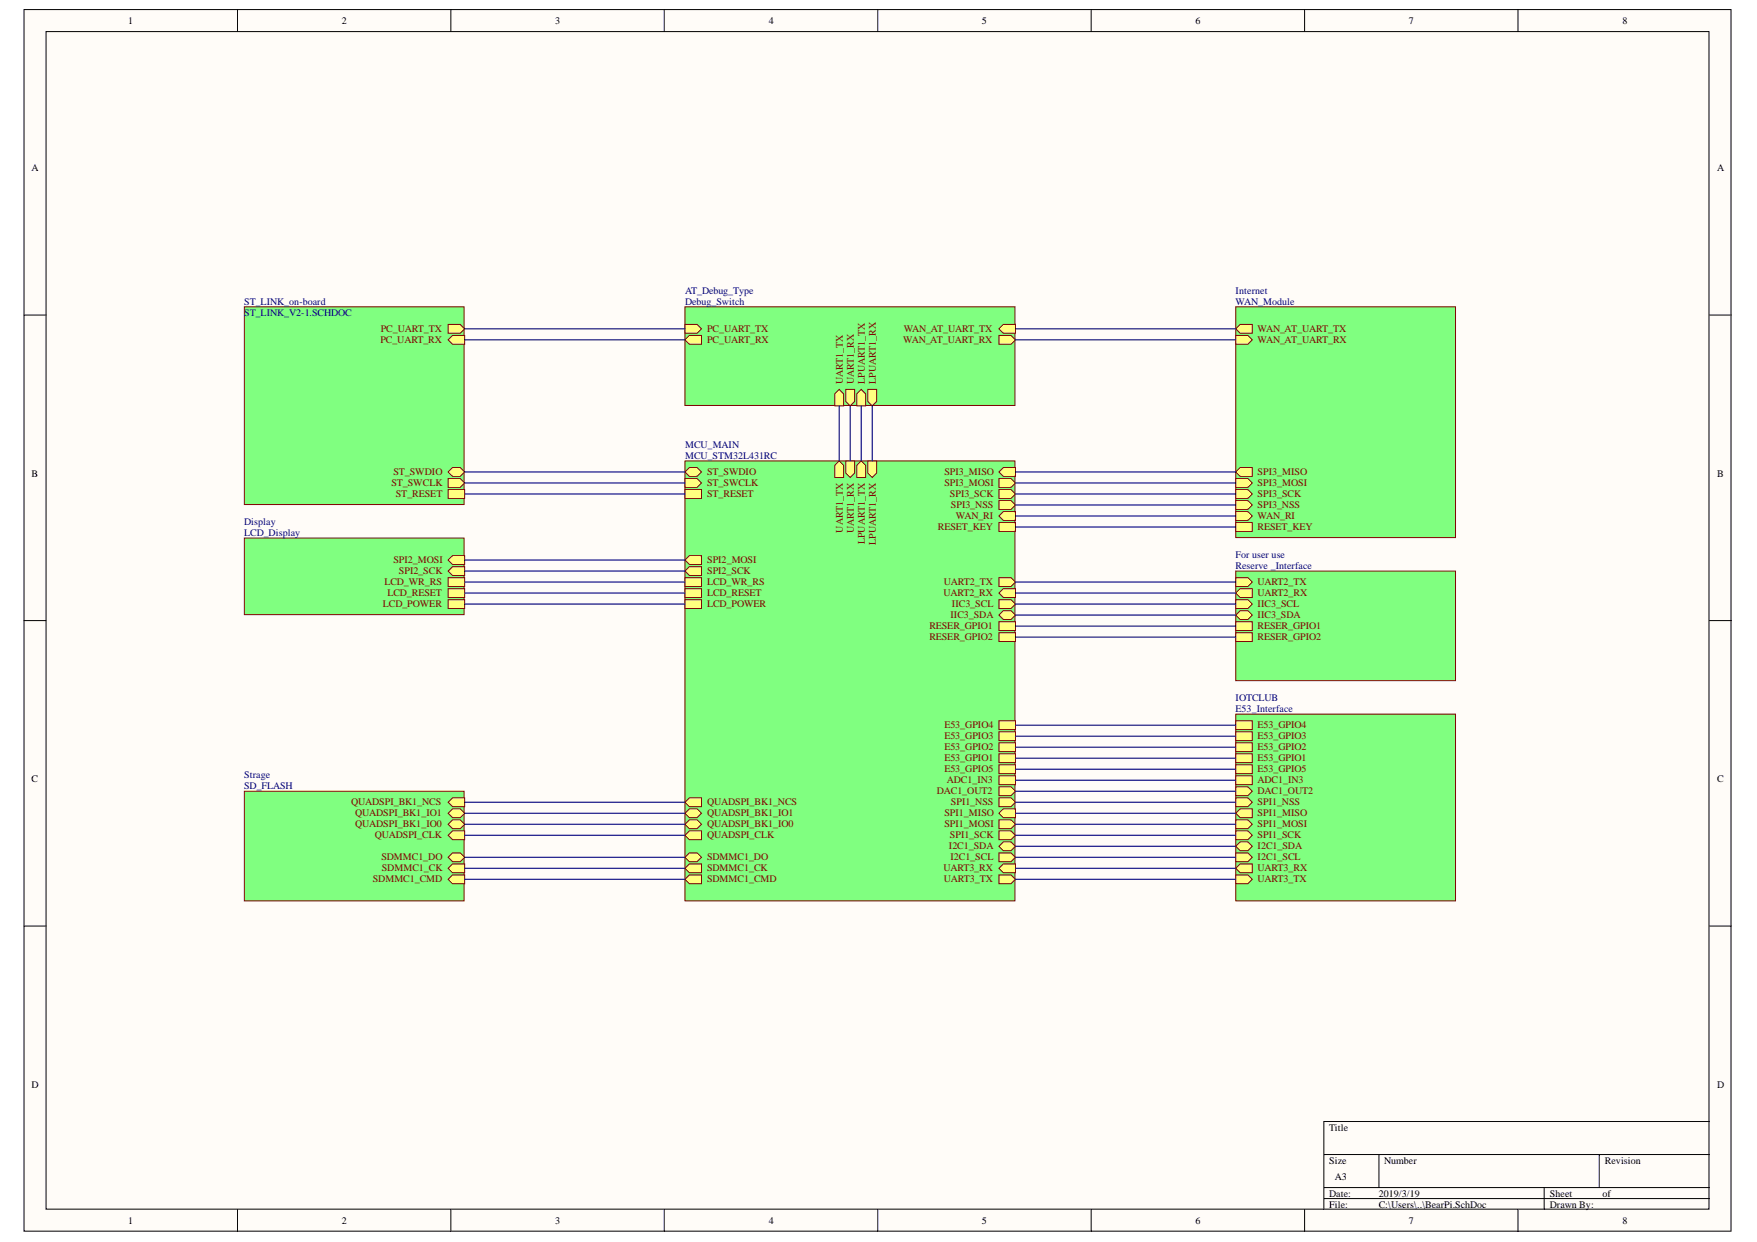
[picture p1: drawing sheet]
<svg xmlns="http://www.w3.org/2000/svg" width="297mm" height="210mm" viewBox="0 0 297 210" stroke-linecap="round" stroke-linejoin="round" font-family="sans-serif">
<g fill="#fffcf8" stroke="#000" stroke-width=".17">
<path d="M4.1 1.6h288.5v206.5h-288.5z"/>
<path d="M7.8 5.3h281.1v199.1h-281.1z"/>
</g>
<g fill="none" stroke="#000" stroke-width=".17">
<path d="M40.2 1.6v3.7M76.2 1.6v3.7M112.3 1.6v3.7M148.4 1.6v3.7M184.5 1.6v3.7M220.6 1.6v3.7M256.6 1.6v3.7M4.1 53.3h3.7M289 53.3h3.7M4.1 104.9h3.7M289 104.9h3.7M4.1 156.5h3.7"/>
<path d="M289 156.5h3.7M223.8 195.1h65.2M233.1 195.1v5.6M270.4 195.1v5.6M289 189.5h-65.2v14.9M40.2 204.4v3.7M76.2 204.4v3.7M112.3 204.4v3.7M148.4 204.4v3.7M184.5 204.4v3.7M220.6 204.4v3.7M223.8 200.7h65.2"/>
<path d="M223.8 202.6h65.2M256.6 204.4v3.7M261.1 200.7v3.7"/>
</g>
<path d="M115.8 77.9h55.8v74.4h-55.8z" fill="#80ff80" stroke="#800000" stroke-width=".17"/>
<path d="M115.8 137.4l.7-.7h1.3l.8 .7-.8 .8h-1.3z" fill-rule="evenodd" fill="#ffff80"/>
<path d="M115.8 137.4l.7-.7h1.3l.8 .7-.8 .8h-1.3z" fill="none" stroke="#800000" stroke-width=".17"/>
<path d="M168.9 82.7h2l.8 .8-.8 .7h-2z" fill-rule="evenodd" fill="#ffff80"/>
<path d="M168.9 82.7h2l.8 .8-.8 .7h-2z" fill="none" stroke="#800000" stroke-width=".17"/>
<path d="M168.9 143l.7-.7h1.3l.8 .7-.8 .8h-1.3z" fill-rule="evenodd" fill="#ffff80"/>
<path d="M168.9 143l.7-.7h1.3l.8 .7-.8 .8h-1.3z" fill="none" stroke="#800000" stroke-width=".17"/>
<path d="M115.8 139.3l.7-.7h1.3l.8 .7-.8 .7h-1.3z" fill-rule="evenodd" fill="#ffff80"/>
<path d="M115.8 139.3l.7-.7h1.3l.8 .7-.8 .7h-1.3z" fill="none" stroke="#800000" stroke-width=".17"/>
<path d="M168.9 97.6h2l.8 .8-.8 .7h-2z" fill-rule="evenodd" fill="#ffff80"/>
<path d="M168.9 97.6h2l.8 .8-.8 .7h-2z" fill="none" stroke="#800000" stroke-width=".17"/>
<path d="M168.9 147.9h2l.8 .7-.8 .8h-2z" fill-rule="evenodd" fill="#ffff80"/>
<path d="M168.9 147.9h2l.8 .7-.8 .8h-2z" fill="none" stroke="#800000" stroke-width=".17"/>
<path d="M115.8 148.6l.7-.7h2.1v1.5h-2.1z" fill-rule="evenodd" fill="#ffff80"/>
<path d="M115.8 148.6l.7-.7h2.1v1.5h-2.1z" fill="none" stroke="#800000" stroke-width=".17"/>
<path d="M115.8 79.8l.7-.8h1.3l.8 .8-.8 .7h-1.3z" fill-rule="evenodd" fill="#ffff80"/>
<path d="M115.8 79.8l.7-.8h1.3l.8 .8-.8 .7h-1.3z" fill="none" stroke="#800000" stroke-width=".17"/>
<path d="M168.9 80.9h2l.8 .7-.8 .8h-2z" fill-rule="evenodd" fill="#ffff80"/>
<path d="M168.9 80.9h2l.8 .7-.8 .8h-2z" fill="none" stroke="#800000" stroke-width=".17"/>
<path d="M115.8 94.6l.7-.7h2.1v1.5h-2.1z" fill-rule="evenodd" fill="#ffff80"/>
<path d="M115.8 94.6l.7-.7h2.1v1.5h-2.1z" fill="none" stroke="#800000" stroke-width=".17"/>
<path d="M168.9 140.4h2l.8 .8-.8 .7h-2z" fill-rule="evenodd" fill="#ffff80"/>
<path d="M168.9 140.4h2l.8 .8-.8 .7h-2z" fill="none" stroke="#800000" stroke-width=".17"/>
<path d="M143 77.9h1.5v2.1l-.8 .7-.7-.7z" fill-rule="evenodd" fill="#ffff80"/>
<path d="M143 77.9h1.5v2.1l-.8 .7-.7-.7z" fill="none" stroke="#800000" stroke-width=".17"/>
<path d="M115.8 141.2l.7-.8h2.1v1.5h-2.1z" fill-rule="evenodd" fill="#ffff80"/>
<path d="M115.8 141.2l.7-.8h2.1v1.5h-2.1z" fill="none" stroke="#800000" stroke-width=".17"/>
<path d="M168.9 146.7l.7-.7h2.1v1.5h-2.1z" fill-rule="evenodd" fill="#ffff80"/>
<path d="M168.9 146.7l.7-.7h2.1v1.5h-2.1z" fill="none" stroke="#800000" stroke-width=".17"/>
<path d="M168.9 138.6h2l.8 .7-.8 .7h-2z" fill-rule="evenodd" fill="#ffff80"/>
<path d="M168.9 138.6h2l.8 .7-.8 .7h-2z" fill="none" stroke="#800000" stroke-width=".17"/>
<path d="M141.1 78.6l.8-.7 .7 .7v2.1h-1.5z" fill-rule="evenodd" fill="#ffff80"/>
<path d="M141.1 78.6l.8-.7 .7 .7v2.1h-1.5z" fill="none" stroke="#800000" stroke-width=".17"/>
<path d="M115.8 80.9h2l.8 .7-.8 .8h-2z" fill-rule="evenodd" fill="#ffff80"/>
<path d="M115.8 80.9h2l.8 .7-.8 .8h-2z" fill="none" stroke="#800000" stroke-width=".17"/>
<path d="M115.8 135.6l.7-.8h2.1v1.5h-2.1z" fill-rule="evenodd" fill="#ffff80"/>
<path d="M115.8 135.6l.7-.8h2.1v1.5h-2.1z" fill="none" stroke="#800000" stroke-width=".17"/>
<path d="M144.9 78.6l.7-.7 .7 .7v2.1h-1.4z" fill-rule="evenodd" fill="#ffff80"/>
<path d="M144.9 78.6l.7-.7 .7 .7v2.1h-1.4z" fill="none" stroke="#800000" stroke-width=".17"/>
<path d="M168.9 100.2l.7-.7h2.1v1.5h-2.1z" fill-rule="evenodd" fill="#ffff80"/>
<path d="M168.9 100.2l.7-.7h2.1v1.5h-2.1z" fill="none" stroke="#800000" stroke-width=".17"/>
<path d="M168.9 79.8l.7-.8h2.1v1.5h-2.1z" fill-rule="evenodd" fill="#ffff80"/>
<path d="M168.9 79.8l.7-.8h2.1v1.5h-2.1z" fill="none" stroke="#800000" stroke-width=".17"/>
<path d="M168.9 144.1h2l.8 .8-.8 .7h-2z" fill-rule="evenodd" fill="#ffff80"/>
<path d="M168.9 144.1h2l.8 .8-.8 .7h-2z" fill="none" stroke="#800000" stroke-width=".17"/>
<path d="M115.8 144.9l.7-.8h1.3l.8 .8-.8 .7h-1.3z" fill-rule="evenodd" fill="#ffff80"/>
<path d="M115.8 144.9l.7-.8h1.3l.8 .8-.8 .7h-1.3z" fill="none" stroke="#800000" stroke-width=".17"/>
<path d="M168.9 137.4l.7-.7h2.1v1.5h-2.1z" fill-rule="evenodd" fill="#ffff80"/>
<path d="M168.9 137.4l.7-.7h2.1v1.5h-2.1z" fill="none" stroke="#800000" stroke-width=".17"/>
<path d="M146.7 77.9h1.5v2.1l-.7 .7-.8-.7z" fill-rule="evenodd" fill="#ffff80"/>
<path d="M146.7 77.9h1.5v2.1l-.7 .7-.8-.7z" fill="none" stroke="#800000" stroke-width=".17"/>
<path d="M115.8 146.7l.7-.7h2.1v1.5h-2.1z" fill-rule="evenodd" fill="#ffff80"/>
<path d="M115.8 146.7l.7-.7h2.1v1.5h-2.1z" fill="none" stroke="#800000" stroke-width=".17"/>
<path d="M115.8 96.5l.7-.7h2.1v1.5h-2.1z" fill-rule="evenodd" fill="#ffff80"/>
<path d="M115.8 96.5l.7-.7h2.1v1.5h-2.1z" fill="none" stroke="#800000" stroke-width=".17"/>
<path d="M115.8 97.6h2.8v1.5h-2.8z" fill-rule="evenodd" fill="#ffff80"/>
<path d="M115.8 97.6h2.8v1.5h-2.8z" fill="none" stroke="#800000" stroke-width=".17"/>
<path d="M115.8 99.5h2.8v1.5h-2.8z" fill-rule="evenodd" fill="#ffff80"/>
<path d="M115.8 99.5h2.8v1.5h-2.8z" fill="none" stroke="#800000" stroke-width=".17"/>
<path d="M168.9 133h2l.8 .7-.8 .8h-2z" fill-rule="evenodd" fill="#ffff80"/>
<path d="M168.9 133h2l.8 .7-.8 .8h-2z" fill="none" stroke="#800000" stroke-width=".17"/>
<path d="M168.9 134.8h2l.8 .8-.8 .7h-2z" fill-rule="evenodd" fill="#ffff80"/>
<path d="M168.9 134.8h2l.8 .8-.8 .7h-2z" fill="none" stroke="#800000" stroke-width=".17"/>
<path d="M168.9 84.6h2l.8 .7-.8 .8h-2z" fill-rule="evenodd" fill="#ffff80"/>
<path d="M168.9 84.6h2l.8 .7-.8 .8h-2z" fill="none" stroke="#800000" stroke-width=".17"/>
<path d="M168.9 101.3h2l.8 .8-.8 .7h-2z" fill-rule="evenodd" fill="#ffff80"/>
<path d="M168.9 101.3h2l.8 .8-.8 .7h-2z" fill="none" stroke="#800000" stroke-width=".17"/>
<path d="M168.9 104l.7-.8h1.3l.8 .8-.8 .7h-1.3z" fill-rule="evenodd" fill="#ffff80"/>
<path d="M168.9 104l.7-.8h1.3l.8 .8-.8 .7h-1.3z" fill="none" stroke="#800000" stroke-width=".17"/>
<path d="M168.9 123.7h2.8v1.5h-2.8z" fill-rule="evenodd" fill="#ffff80"/>
<path d="M168.9 123.7h2.8v1.5h-2.8z" fill="none" stroke="#800000" stroke-width=".17"/>
<path d="M168.9 125.5h2.8v1.5h-2.8z" fill-rule="evenodd" fill="#ffff80"/>
<path d="M168.9 125.5h2.8v1.5h-2.8z" fill="none" stroke="#800000" stroke-width=".17"/>
<path d="M168.9 127.4h2.8v1.5h-2.8z" fill-rule="evenodd" fill="#ffff80"/>
<path d="M168.9 127.4h2.8v1.5h-2.8z" fill="none" stroke="#800000" stroke-width=".17"/>
<path d="M168.9 129.3h2.8v1.4h-2.8z" fill-rule="evenodd" fill="#ffff80"/>
<path d="M168.9 129.3h2.8v1.4h-2.8z" fill="none" stroke="#800000" stroke-width=".17"/>
<path d="M168.9 131.1h2.8v1.5h-2.8z" fill-rule="evenodd" fill="#ffff80"/>
<path d="M168.9 131.1h2.8v1.5h-2.8z" fill="none" stroke="#800000" stroke-width=".17"/>
<path d="M115.8 101.3h2.8v1.5h-2.8z" fill-rule="evenodd" fill="#ffff80"/>
<path d="M115.8 101.3h2.8v1.5h-2.8z" fill="none" stroke="#800000" stroke-width=".17"/>
<path d="M168.9 87.2l.7-.7h2.1v1.5h-2.1z" fill-rule="evenodd" fill="#ffff80"/>
<path d="M168.9 87.2l.7-.7h2.1v1.5h-2.1z" fill="none" stroke="#800000" stroke-width=".17"/>
<path d="M168.9 105.1h2.8v1.5h-2.8z" fill-rule="evenodd" fill="#ffff80"/>
<path d="M168.9 105.1h2.8v1.5h-2.8z" fill="none" stroke="#800000" stroke-width=".17"/>
<path d="M168.9 106.9h2.8v1.5h-2.8z" fill-rule="evenodd" fill="#ffff80"/>
<path d="M168.9 106.9h2.8v1.5h-2.8z" fill="none" stroke="#800000" stroke-width=".17"/>
<path d="M168.9 121.8h2.8v1.5h-2.8z" fill-rule="evenodd" fill="#ffff80"/>
<path d="M168.9 121.8h2.8v1.5h-2.8z" fill="none" stroke="#800000" stroke-width=".17"/>
<path d="M115.8 82.7h2.8v1.5h-2.8z" fill-rule="evenodd" fill="#ffff80"/>
<path d="M115.8 82.7h2.8v1.5h-2.8z" fill="none" stroke="#800000" stroke-width=".17"/>
<path d="M168.9 88.3h2.8v1.5h-2.8z" fill-rule="evenodd" fill="#ffff80"/>
<path d="M168.9 88.3h2.8v1.5h-2.8z" fill="none" stroke="#800000" stroke-width=".17"/>
<path d="M41.3 51.9h37.2v33.4h-37.2z" fill="#80ff80" stroke="#800000" stroke-width=".17"/>
<path d="M75.8 79.8l.7-.8h1.3l.8 .8-.8 .7h-1.3z" fill-rule="evenodd" fill="#ffff80"/>
<path d="M75.8 79.8l.7-.8h1.3l.8 .8-.8 .7h-1.3z" fill="none" stroke="#800000" stroke-width=".17"/>
<path d="M75.8 80.9h2l.8 .7-.8 .8h-2z" fill-rule="evenodd" fill="#ffff80"/>
<path d="M75.8 80.9h2l.8 .7-.8 .8h-2z" fill="none" stroke="#800000" stroke-width=".17"/>
<path d="M75.8 54.8h2l.8 .8-.8 .7h-2z" fill-rule="evenodd" fill="#ffff80"/>
<path d="M75.8 54.8h2l.8 .8-.8 .7h-2z" fill="none" stroke="#800000" stroke-width=".17"/>
<path d="M75.8 57.4l.7-.7h2.1v1.5h-2.1z" fill-rule="evenodd" fill="#ffff80"/>
<path d="M75.8 57.4l.7-.7h2.1v1.5h-2.1z" fill="none" stroke="#800000" stroke-width=".17"/>
<path d="M75.8 82.7h2.8v1.5h-2.8z" fill-rule="evenodd" fill="#ffff80"/>
<path d="M75.8 82.7h2.8v1.5h-2.8z" fill="none" stroke="#800000" stroke-width=".17"/>
<path d="M208.9 120.7h37.2v31.6h-37.2z" fill="#80ff80" stroke="#800000" stroke-width=".17"/>
<path d="M208.9 143l.8-.7h1.3l.7 .7-.7 .8h-1.3z" fill-rule="evenodd" fill="#ffff80"/>
<path d="M208.9 143l.8-.7h1.3l.7 .7-.7 .8h-1.3z" fill="none" stroke="#800000" stroke-width=".17"/>
<path d="M208.9 147.9h2.1l.7 .7-.7 .8h-2.1z" fill-rule="evenodd" fill="#ffff80"/>
<path d="M208.9 147.9h2.1l.7 .7-.7 .8h-2.1z" fill="none" stroke="#800000" stroke-width=".17"/>
<path d="M208.9 140.4h2.1l.7 .8-.7 .7h-2.1z" fill-rule="evenodd" fill="#ffff80"/>
<path d="M208.9 140.4h2.1l.7 .8-.7 .7h-2.1z" fill="none" stroke="#800000" stroke-width=".17"/>
<path d="M208.9 146.7l.8-.7h2v1.5h-2z" fill-rule="evenodd" fill="#ffff80"/>
<path d="M208.9 146.7l.8-.7h2v1.5h-2z" fill="none" stroke="#800000" stroke-width=".17"/>
<path d="M208.9 138.6h2.1l.7 .7-.7 .7h-2.1z" fill-rule="evenodd" fill="#ffff80"/>
<path d="M208.9 138.6h2.1l.7 .7-.7 .7h-2.1z" fill="none" stroke="#800000" stroke-width=".17"/>
<path d="M208.9 144.1h2.1l.7 .8-.7 .7h-2.1z" fill-rule="evenodd" fill="#ffff80"/>
<path d="M208.9 144.1h2.1l.7 .8-.7 .7h-2.1z" fill="none" stroke="#800000" stroke-width=".17"/>
<path d="M208.9 137.4l.8-.7h2v1.5h-2z" fill-rule="evenodd" fill="#ffff80"/>
<path d="M208.9 137.4l.8-.7h2v1.5h-2z" fill="none" stroke="#800000" stroke-width=".17"/>
<path d="M208.9 133h2.1l.7 .7-.7 .8h-2.1z" fill-rule="evenodd" fill="#ffff80"/>
<path d="M208.9 133h2.1l.7 .7-.7 .8h-2.1z" fill="none" stroke="#800000" stroke-width=".17"/>
<path d="M208.9 134.8h2.1l.7 .8-.7 .7h-2.1z" fill-rule="evenodd" fill="#ffff80"/>
<path d="M208.9 134.8h2.1l.7 .8-.7 .7h-2.1z" fill="none" stroke="#800000" stroke-width=".17"/>
<path d="M208.9 131.1h2.8v1.5h-2.8z" fill-rule="evenodd" fill="#ffff80"/>
<path d="M208.9 131.1h2.8v1.5h-2.8z" fill="none" stroke="#800000" stroke-width=".17"/>
<path d="M208.9 129.3h2.8v1.4h-2.8z" fill-rule="evenodd" fill="#ffff80"/>
<path d="M208.9 129.3h2.8v1.4h-2.8z" fill="none" stroke="#800000" stroke-width=".17"/>
<path d="M208.9 127.4h2.8v1.5h-2.8z" fill-rule="evenodd" fill="#ffff80"/>
<path d="M208.9 127.4h2.8v1.5h-2.8z" fill="none" stroke="#800000" stroke-width=".17"/>
<path d="M208.9 125.5h2.8v1.5h-2.8z" fill-rule="evenodd" fill="#ffff80"/>
<path d="M208.9 125.5h2.8v1.5h-2.8z" fill="none" stroke="#800000" stroke-width=".17"/>
<path d="M208.9 123.7h2.8v1.5h-2.8z" fill-rule="evenodd" fill="#ffff80"/>
<path d="M208.9 123.7h2.8v1.5h-2.8z" fill="none" stroke="#800000" stroke-width=".17"/>
<path d="M208.9 121.8h2.8v1.5h-2.8z" fill-rule="evenodd" fill="#ffff80"/>
<path d="M208.9 121.8h2.8v1.5h-2.8z" fill="none" stroke="#800000" stroke-width=".17"/>
<path d="M208.9 51.9h37.2v39h-37.2z" fill="#80ff80" stroke="#800000" stroke-width=".17"/>
<path d="M208.9 55.6l.8-.8h2v1.5h-2z" fill-rule="evenodd" fill="#ffff80"/>
<path d="M208.9 55.6l.8-.8h2v1.5h-2z" fill="none" stroke="#800000" stroke-width=".17"/>
<path d="M208.9 56.7h2.1l.7 .7-.7 .8h-2.1z" fill-rule="evenodd" fill="#ffff80"/>
<path d="M208.9 56.7h2.1l.7 .7-.7 .8h-2.1z" fill="none" stroke="#800000" stroke-width=".17"/>
<path d="M208.9 82.7h2.1l.7 .8-.7 .7h-2.1z" fill-rule="evenodd" fill="#ffff80"/>
<path d="M208.9 82.7h2.1l.7 .8-.7 .7h-2.1z" fill="none" stroke="#800000" stroke-width=".17"/>
<path d="M208.9 80.9h2.1l.7 .7-.7 .8h-2.1z" fill-rule="evenodd" fill="#ffff80"/>
<path d="M208.9 80.9h2.1l.7 .7-.7 .8h-2.1z" fill="none" stroke="#800000" stroke-width=".17"/>
<path d="M208.9 79.8l.8-.8h2v1.5h-2z" fill-rule="evenodd" fill="#ffff80"/>
<path d="M208.9 79.8l.8-.8h2v1.5h-2z" fill="none" stroke="#800000" stroke-width=".17"/>
<path d="M208.9 84.6h2.1l.7 .7-.7 .8h-2.1z" fill-rule="evenodd" fill="#ffff80"/>
<path d="M208.9 84.6h2.1l.7 .7-.7 .8h-2.1z" fill="none" stroke="#800000" stroke-width=".17"/>
<path d="M208.9 86.5h2.1l.7 .7-.7 .8h-2.1z" fill-rule="evenodd" fill="#ffff80"/>
<path d="M208.9 86.5h2.1l.7 .7-.7 .8h-2.1z" fill="none" stroke="#800000" stroke-width=".17"/>
<path d="M208.9 88.3h2.8v1.5h-2.8z" fill-rule="evenodd" fill="#ffff80"/>
<path d="M208.9 88.3h2.8v1.5h-2.8z" fill="none" stroke="#800000" stroke-width=".17"/>
<path d="M41.3 90.9h37.2v13h-37.2z" fill="#80ff80" stroke="#800000" stroke-width=".17"/>
<path d="M75.8 96.5l.7-.7h2.1v1.5h-2.1z" fill-rule="evenodd" fill="#ffff80"/>
<path d="M75.8 96.5l.7-.7h2.1v1.5h-2.1z" fill="none" stroke="#800000" stroke-width=".17"/>
<path d="M75.8 94.6l.7-.7h2.1v1.5h-2.1z" fill-rule="evenodd" fill="#ffff80"/>
<path d="M75.8 94.6l.7-.7h2.1v1.5h-2.1z" fill="none" stroke="#800000" stroke-width=".17"/>
<path d="M75.8 97.6h2.8v1.5h-2.8z" fill-rule="evenodd" fill="#ffff80"/>
<path d="M75.8 97.6h2.8v1.5h-2.8z" fill="none" stroke="#800000" stroke-width=".17"/>
<path d="M75.8 99.5h2.8v1.5h-2.8z" fill-rule="evenodd" fill="#ffff80"/>
<path d="M75.8 99.5h2.8v1.5h-2.8z" fill="none" stroke="#800000" stroke-width=".17"/>
<path d="M75.8 101.3h2.8v1.5h-2.8z" fill-rule="evenodd" fill="#ffff80"/>
<path d="M75.8 101.3h2.8v1.5h-2.8z" fill="none" stroke="#800000" stroke-width=".17"/>
<path d="M41.3 133.7h37.2v18.6h-37.2z" fill="#80ff80" stroke="#800000" stroke-width=".17"/>
<path d="M75.8 137.4l.7-.7h1.3l.8 .7-.8 .8h-1.3z" fill-rule="evenodd" fill="#ffff80"/>
<path d="M75.8 137.4l.7-.7h1.3l.8 .7-.8 .8h-1.3z" fill="none" stroke="#800000" stroke-width=".17"/>
<path d="M75.8 139.3l.7-.7h1.3l.8 .7-.8 .7h-1.3z" fill-rule="evenodd" fill="#ffff80"/>
<path d="M75.8 139.3l.7-.7h1.3l.8 .7-.8 .7h-1.3z" fill="none" stroke="#800000" stroke-width=".17"/>
<path d="M75.8 148.6l.7-.7h2.1v1.5h-2.1z" fill-rule="evenodd" fill="#ffff80"/>
<path d="M75.8 148.6l.7-.7h2.1v1.5h-2.1z" fill="none" stroke="#800000" stroke-width=".17"/>
<path d="M75.8 141.2l.7-.8h2.1v1.5h-2.1z" fill-rule="evenodd" fill="#ffff80"/>
<path d="M75.8 141.2l.7-.8h2.1v1.5h-2.1z" fill="none" stroke="#800000" stroke-width=".17"/>
<path d="M75.8 144.9l.7-.8h1.3l.8 .8-.8 .7h-1.3z" fill-rule="evenodd" fill="#ffff80"/>
<path d="M75.8 144.9l.7-.8h1.3l.8 .8-.8 .7h-1.3z" fill="none" stroke="#800000" stroke-width=".17"/>
<path d="M75.8 146.7l.7-.7h2.1v1.5h-2.1z" fill-rule="evenodd" fill="#ffff80"/>
<path d="M75.8 146.7l.7-.7h2.1v1.5h-2.1z" fill="none" stroke="#800000" stroke-width=".17"/>
<path d="M75.8 135.6l.7-.8h2.1v1.5h-2.1z" fill-rule="evenodd" fill="#ffff80"/>
<path d="M75.8 135.6l.7-.8h2.1v1.5h-2.1z" fill="none" stroke="#800000" stroke-width=".17"/>
<path d="M115.8 51.9h55.8v16.6h-55.8z" fill="#80ff80" stroke="#800000" stroke-width=".17"/>
<path d="M115.8 54.8h2l.8 .8-.8 .7h-2z" fill-rule="evenodd" fill="#ffff80"/>
<path d="M115.8 54.8h2l.8 .8-.8 .7h-2z" fill="none" stroke="#800000" stroke-width=".17"/>
<path d="M115.8 57.4l.7-.7h2.1v1.5h-2.1z" fill-rule="evenodd" fill="#ffff80"/>
<path d="M115.8 57.4l.7-.7h2.1v1.5h-2.1z" fill="none" stroke="#800000" stroke-width=".17"/>
<path d="M168.9 55.6l.7-.8h2.1v1.5h-2.1z" fill-rule="evenodd" fill="#ffff80"/>
<path d="M168.9 55.6l.7-.8h2.1v1.5h-2.1z" fill="none" stroke="#800000" stroke-width=".17"/>
<path d="M168.9 56.7h2l.8 .7-.8 .8h-2z" fill-rule="evenodd" fill="#ffff80"/>
<path d="M168.9 56.7h2l.8 .7-.8 .8h-2z" fill="none" stroke="#800000" stroke-width=".17"/>
<path d="M143 65.8h1.5v2.1l-.8 .7-.7-.7z" fill-rule="evenodd" fill="#ffff80"/>
<path d="M143 65.8h1.5v2.1l-.8 .7-.7-.7z" fill="none" stroke="#800000" stroke-width=".17"/>
<path d="M141.1 66.6l.8-.8 .7 .8v2h-1.5z" fill-rule="evenodd" fill="#ffff80"/>
<path d="M141.1 66.6l.8-.8 .7 .8v2h-1.5z" fill="none" stroke="#800000" stroke-width=".17"/>
<path d="M144.9 66.6l.7-.8 .7 .8v2h-1.4z" fill-rule="evenodd" fill="#ffff80"/>
<path d="M144.9 66.6l.7-.8 .7 .8v2h-1.4z" fill="none" stroke="#800000" stroke-width=".17"/>
<path d="M146.7 65.8h1.5v2.1l-.7 .7-.8-.7z" fill-rule="evenodd" fill="#ffff80"/>
<path d="M146.7 65.8h1.5v2.1l-.7 .7-.8-.7z" fill="none" stroke="#800000" stroke-width=".17"/>
<path d="M208.9 96.5h37.2v18.5h-37.2z" fill="#80ff80" stroke="#800000" stroke-width=".17"/>
<path d="M208.9 97.6h2.1l.7 .8-.7 .7h-2.1z" fill-rule="evenodd" fill="#ffff80"/>
<path d="M208.9 97.6h2.1l.7 .8-.7 .7h-2.1z" fill="none" stroke="#800000" stroke-width=".17"/>
<path d="M208.9 100.2l.8-.7h2v1.5h-2z" fill-rule="evenodd" fill="#ffff80"/>
<path d="M208.9 100.2l.8-.7h2v1.5h-2z" fill="none" stroke="#800000" stroke-width=".17"/>
<path d="M208.9 104l.8-.8h1.3l.7 .8-.7 .7h-1.3z" fill-rule="evenodd" fill="#ffff80"/>
<path d="M208.9 104l.8-.8h1.3l.7 .8-.7 .7h-1.3z" fill="none" stroke="#800000" stroke-width=".17"/>
<path d="M208.9 101.3h2.1l.7 .8-.7 .7h-2.1z" fill-rule="evenodd" fill="#ffff80"/>
<path d="M208.9 101.3h2.1l.7 .8-.7 .7h-2.1z" fill="none" stroke="#800000" stroke-width=".17"/>
<path d="M208.9 105.1h2.8v1.5h-2.8z" fill-rule="evenodd" fill="#ffff80"/>
<path d="M208.9 105.1h2.8v1.5h-2.8z" fill="none" stroke="#800000" stroke-width=".17"/>
<path d="M208.9 106.9h2.8v1.5h-2.8z" fill-rule="evenodd" fill="#ffff80"/>
<path d="M208.9 106.9h2.8v1.5h-2.8z" fill="none" stroke="#800000" stroke-width=".17"/>
<g fill="none" stroke="#000080" stroke-width=".19">
<path d="M78.6 55.6h37.2M78.6 57.4h37.2M171.7 55.6h37.2M171.7 57.4h37.2M78.6 79.8h37.2M141.9 68.6v9.3M143.7 68.6v9.3M145.6 68.6v9.3M147.5 68.6v9.3M171.7 79.8h37.2M78.6 81.6h37.2M78.6 94.6h37.2"/>
<path d="M78.6 96.5h37.2M78.6 83.5h37.2M78.6 98.4h37.2M171.7 81.6h37.2M171.7 83.5h37.2M171.7 98.4h37.2M171.7 85.3h37.2M171.7 87.2h37.2M171.7 89.1h37.2M78.6 100.2h37.2M78.6 102.1h37.2M171.7 100.2h37.2"/>
<path d="M171.7 102.1h37.2M171.7 104h37.2M171.7 105.8h37.2M171.7 107.7h37.2M78.6 139.3h37.2M78.6 137.4h37.2M78.6 135.6h37.2M171.7 139.3h37.2M171.7 137.4h37.2M171.7 135.6h37.2M171.7 133.7h37.2M171.7 131.9h37.2"/>
<path d="M171.7 130h37.2M171.7 128.1h37.2M171.7 126.3h37.2M171.7 124.4h37.2M171.7 122.6h37.2M78.6 148.6h37.2M78.6 146.7h37.2M78.6 144.9h37.2M78.6 141.2h37.2M171.7 148.6h37.2M171.7 146.7h37.2M171.7 144.9h37.2"/>
<path d="M171.7 141.2h37.2M171.7 143h37.2"/>
</g>
<g font-size="1.7">
<text x="21.7" y="4.1">1</text>
<text x="57.8" y="4.1">2</text>
<text x="93.8" y="4.1">3</text>
<text x="130" y="4.1">4</text>
<text x="166" y="4.1">5</text>
<text x="202.1" y="4.1">6</text>
<text x="238.2" y="4.1">7</text>
<text x="274.3" y="4.1">8</text>
<text x="5.3" y="28.9">A</text>
<text x="290.3" y="28.9">A</text>
<text x="5.3" y="80.6">B</text>
<text x="290.3" y="80.6">B</text>
<text x="5.3" y="132.2">C</text>
<text x="290.3" y="132.2">C</text>
<text x="5.3" y="183.8">D</text>
<text x="290.3" y="183.8">D</text>
<text x="224.7" y="191.1">Title</text>
<text x="224.7" y="196.6">Size</text>
<text x="234" y="196.6">Number</text>
<text x="271.3" y="196.6">Revision</text>
<text x="224.7" y="202.2">Date:</text>
<text x="225.6" y="199.4">A3</text>
<text x="233.1" y="202.2">2019/3/19</text>
<text x="262" y="202.2">Sheet</text>
<text x="270.9" y="202.2">of</text>
<text x="21.7" y="206.9">1</text>
<text x="57.8" y="206.9">2</text>
<text x="93.8" y="206.9">3</text>
<text x="130" y="206.9">4</text>
<text x="166" y="206.9">5</text>
<text x="202.1" y="206.9">6</text>
<text x="224.7" y="204.1">File:</text>
<text x="233.1" y="204.1">C:\Users\..\BearPi.SchDoc</text>
<text x="238.2" y="206.9">7</text>
<text x="262" y="204.1">Drawn By:</text>
<text x="274.3" y="206.9">8</text>
</g>
<g font-size="1.7" fill="#000080">
<text x="41.3" y="51.5">ST_LINK_on-board</text>
<text x="41.3" y="53.3">ST_LINK_V2-1.SCHDOC</text>
<text x="115.8" y="49.6">AT_Debug_Type</text>
<text x="115.8" y="51.5">Debug_Switch</text>
<text x="208.9" y="49.6">Internet</text>
<text x="208.9" y="51.5">WAN_Module</text>
<text x="115.8" y="75.7">MCU_MAIN</text>
<text x="115.8" y="77.5">MCU_STM32L431RC</text>
<text x="41.3" y="88.7">Display</text>
<text x="41.3" y="90.5">LCD_Display</text>
<text x="208.9" y="94.3">For user use</text>
<text x="208.9" y="96.1">Reserve _Interface</text>
<text x="208.9" y="118.4">IOTCLUB</text>
<text x="208.9" y="120.3">E53_Interface</text>
<text x="41.3" y="131.5">Strage</text>
<text x="41.3" y="133.3">SD_FLASH</text>
</g>
<g font-size="1.7" fill="#800000">
<text x="64.3" y="58">PC_UART_RX</text>
<text x="64.4" y="56.1">PC_UART_TX</text>
<text x="119.5" y="56.1">PC_UART_TX</text>
<text x="119.5" y="58">PC_UART_RX</text>
<text x="152.7" y="58">WAN_AT_UART_RX</text>
<text x="152.8" y="56.1">WAN_AT_UART_TX</text>
<text x="212.6" y="56.1">WAN_AT_UART_TX</text>
<text x="212.6" y="58">WAN_AT_UART_RX</text>
<text x="142.5" y="64.8" transform="rotate(-90 142.5 64.8)">UART1_TX</text>
<text x="144.3" y="64.8" transform="rotate(-90 144.3 64.8)">UART1_RX</text>
<text x="146.2" y="64.8" transform="rotate(-90 146.2 64.8)">LPUART1_TX</text>
<text x="148.1" y="64.8" transform="rotate(-90 148.1 64.8)">LPUART1_RX</text>
<text x="66.2" y="82.2">ST_SWCLK</text>
<text x="66.5" y="80.3">ST_SWDIO</text>
<text x="119.5" y="80.3">ST_SWDIO</text>
<text x="119.5" y="82.2">ST_SWCLK</text>
<text x="159.7" y="82.2">SPI3_MOSI</text>
<text x="159.7" y="80.3">SPI3_MISO</text>
<text x="212.6" y="82.2">SPI3_MOSI</text>
<text x="212.6" y="80.3">SPI3_MISO</text>
<text x="66.9" y="84">ST_RESET</text>
<text x="119.5" y="84">ST_RESET</text>
<text x="158.6" y="89.6">RESET_KEY</text>
<text x="160.6" y="84">SPI3_SCK</text>
<text x="160.8" y="85.9">SPI3_NSS</text>
<text x="161.6" y="87.8">WAN_RI</text>
<text x="212.6" y="84">SPI3_SCK</text>
<text x="212.6" y="85.9">SPI3_NSS</text>
<text x="212.6" y="87.8">WAN_RI</text>
<text x="212.6" y="89.6">RESET_KEY</text>
<text x="66.5" y="95.2">SPI2_MOSI</text>
<text x="119.5" y="95.2">SPI2_MOSI</text>
<text x="142.5" y="90" transform="rotate(-90 142.5 90)">UART1_TX</text>
<text x="144.3" y="90.1" transform="rotate(-90 144.3 90.1)">UART1_RX</text>
<text x="146.2" y="92" transform="rotate(-90 146.2 92)">LPUART1_TX</text>
<text x="148.1" y="92.1" transform="rotate(-90 148.1 92.1)">LPUART1_RX</text>
<text x="65" y="98.9">LCD_WR_RS</text>
<text x="65.5" y="100.8">LCD_RESET</text>
<text x="67.4" y="97.1">SPI2_SCK</text>
<text x="119.5" y="97.1">SPI2_SCK</text>
<text x="119.5" y="98.9">LCD_WR_RS</text>
<text x="119.5" y="100.8">LCD_RESET</text>
<text x="159.5" y="100.8">UART2_RX</text>
<text x="159.6" y="98.9">UART2_TX</text>
<text x="212.6" y="98.9">UART2_TX</text>
<text x="212.6" y="100.8">UART2_RX</text>
<text x="64.7" y="102.6">LCD_POWER</text>
<text x="119.5" y="102.6">LCD_POWER</text>
<text x="157.1" y="106.4">RESER_GPIO1</text>
<text x="160.7" y="104.5">IIC3_SDA</text>
<text x="160.9" y="102.6">IIC3_SCL</text>
<text x="212.6" y="104.5">IIC3_SDA</text>
<text x="212.6" y="102.6">IIC3_SCL</text>
<text x="212.6" y="106.4">RESER_GPIO1</text>
<text x="157.1" y="108.2">RESER_GPIO2</text>
<text x="212.6" y="108.2">RESER_GPIO2</text>
<text x="159.7" y="125">E53_GPIO3</text>
<text x="159.7" y="123.1">E53_GPIO4</text>
<text x="212.6" y="125">E53_GPIO3</text>
<text x="212.6" y="123.1">E53_GPIO4</text>
<text x="159.7" y="126.8">E53_GPIO2</text>
<text x="159.7" y="128.7">E53_GPIO1</text>
<text x="159.7" y="130.5">E53_GPIO5</text>
<text x="212.6" y="130.5">E53_GPIO5</text>
<text x="212.6" y="128.7">E53_GPIO1</text>
<text x="212.6" y="126.8">E53_GPIO2</text>
<text x="59.4" y="136.1">QUADSPI_BK1_NCS</text>
<text x="60.1" y="138">QUADSPI_BK1_IO1</text>
<text x="119.5" y="138">QUADSPI_BK1_IO1</text>
<text x="119.5" y="136.1">QUADSPI_BK1_NCS</text>
<text x="158.4" y="134.3">DAC1_OUT2</text>
<text x="159.7" y="138">SPI1_MISO</text>
<text x="160.1" y="132.4">ADC1_IN3</text>
<text x="160.8" y="136.1">SPI1_NSS</text>
<text x="212.6" y="138">SPI1_MISO</text>
<text x="212.6" y="134.3">DAC1_OUT2</text>
<text x="212.6" y="136.1">SPI1_NSS</text>
<text x="212.6" y="132.4">ADC1_IN3</text>
<text x="60.1" y="139.8">QUADSPI_BK1_IO0</text>
<text x="63.4" y="141.7">QUADSPI_CLK</text>
<text x="119.5" y="139.8">QUADSPI_BK1_IO0</text>
<text x="119.5" y="141.7">QUADSPI_CLK</text>
<text x="159.7" y="139.8">SPI1_MOSI</text>
<text x="160.4" y="143.6">I2C1_SDA</text>
<text x="160.6" y="141.7">SPI1_SCK</text>
<text x="212.6" y="143.6">I2C1_SDA</text>
<text x="212.6" y="141.7">SPI1_SCK</text>
<text x="212.6" y="139.8">SPI1_MOSI</text>
<text x="63" y="149.1">SDMMC1_CMD</text>
<text x="64.5" y="145.4">SDMMC1_DO</text>
<text x="64.6" y="147.3">SDMMC1_CK</text>
<text x="119.5" y="149.1">SDMMC1_CMD</text>
<text x="119.5" y="145.4">SDMMC1_DO</text>
<text x="119.5" y="147.3">SDMMC1_CK</text>
<text x="159.5" y="147.3">UART3_RX</text>
<text x="159.6" y="149.1">UART3_TX</text>
<text x="160.7" y="145.4">I2C1_SCL</text>
<text x="212.6" y="149.1">UART3_TX</text>
<text x="212.6" y="147.3">UART3_RX</text>
<text x="212.6" y="145.4">I2C1_SCL</text>
</g>
</svg>
